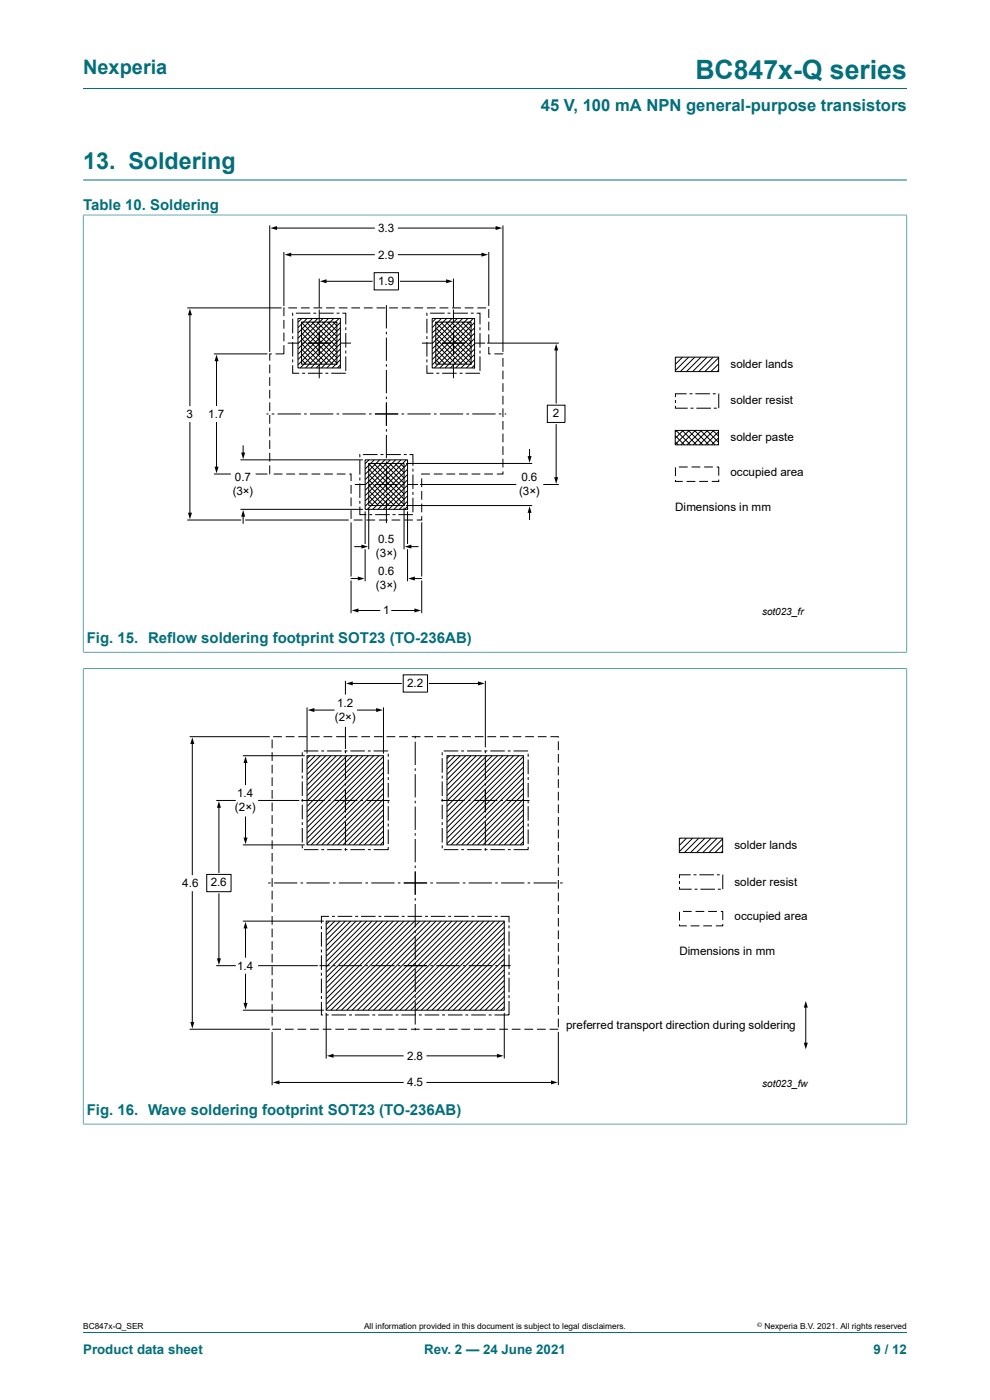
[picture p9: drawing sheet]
<svg xmlns="http://www.w3.org/2000/svg" width="210mm" height="297mm" viewBox="0 0 210 297" stroke-linecap="round" stroke-linejoin="round" font-family="sans-serif">
<path d="M17.6 18.8h174.8M17.6 38.2h174.8M17.6 45.6h174.8M17.6 45.5v92.9M192.4 45.5v92.9M17.6 138.3h174.8M17.6 141.9h174.8M17.6 141.8v96.7M192.4 141.8v96.7M17.6 238.5h174.8M17.6 282.6h174.8" fill="none" stroke="#036f7b" stroke-width=".21"/>
<g fill="none" stroke="#000" stroke-width=".21">
<path d="M57.2 47.8v26.9M58.5 48.4h20.9M60.2 53.5v11.4M61.5 54h17.9M67.7 59.1v6.2M69 59.7h9.9M79.4 57.8h5.1v3.7h-5.1zM84.5 54h17.9M84.5 48.4h20.9M84.9 59.7h10M96.2 59.1v6.2M103.7 53.5v11.4"/>
<path d="M106.7 47.8v26.9M39.7 65.3h20M40.3 66.6v19.5M45.4 75.1h11.3M45.9 76.3v9.7M57.2 77.3v1.9M57.6 75.1h-.4v1.4M60.2 73.2v1.9h-1.8M60.2 67.9v1.8M60.2 70.6v1.8M60.3 65.3h-.1v1.8M61 72.8h2.3"/>
<path d="M61.2 65.3h1.8M62.1 77.5v1.7h1.4M62.1 67.6v3.1M62.1 71.3v.6M62.1 72.6v3M62.1 76.3v.6M62.1 66.4v.6M62.8 66.4h3.1M63.2 67.6h9v10.5h-9zM63.8 65.3h1.9M63.9 68.3l7.6 7.6M64 68.3h7.5v9h-7.5z"/>
<path d="M64 69.5l7.5 7.5M64 70.7l6.6 6.6M64 71.8l5.4 5.5M64 72.9l4.3 4.4M64 74.1l3.2 3.2M64 75.2l2 2.1M64 76.3l.9 1M64 67.6l-.8 .8M64 72.8h.6M64.1 79.2h.6M65 68.3l6.5 6.5M65.1 67.6l-1.9 1.9"/>
<path d="M65.3 72.8h4.9M65.3 79.2h3.1M66.1 68.3l5.4 5.4M66.3 67.6l-3.1 3M66.5 66.4h.6M66.5 65.3h1.9M67.3 68.3l4.2 4.2M67.4 67.6l-4.2 4.2M67.7 66.4h3.1M67.7 65.7v2.7M67.7 69.1v.5M67.7 70.3v5"/>
<path d="M67.7 76v.5M67.7 77.2v3M68.4 68.3l3.1 3.1M68.5 67.6l-5.3 5.3M69 79.2h.6M69.2 65.3h1.8M69.5 68.3l2 2M69.7 67.6l-6.5 6.4M70.3 79.2h3M70.7 68.3l.8 .8M70.8 67.6l-7.6 7.5M70.9 72.8h.6"/>
<path d="M71.4 66.4h.6M71.9 65.3h1.8M71.9 67.6l-8.7 8.7M72.2 72.8h2.2M72.2 68.4l-9 9M72.2 69.5l-8.5 8.6M72.2 70.7l-7.4 7.4M72.2 71.8l-6.3 6.3M72.2 72.9l-5.1 5.2M72.2 74.1l-4 4M72.2 75.2l-2.9 2.9M72.2 76.3l-1.7 1.8"/>
<path d="M72.2 77.4l-.6 .7M72.6 66.4h.7v2.4M73.3 69.4v.6M73.3 70.7v3M73.3 74.4v.6M73.3 75.6v3.1M74.5 65.3h1.9M77.2 65.3h1.9M79.9 65.3h1.8M82 64.7v5M82 70.4v.5M82 71.6v5"/>
<path d="M82 77.3v.5M82 78.5v4.9M82.6 65.3h1.8M85.2 65.3h1.9M87.9 65.3h1.8M89.5 72.8h2.3M90.6 77.5v1.7h1.3M90.6 67.6v3.1M90.6 71.3v.6M90.6 72.6v3M90.6 76.3v.6M90.6 65.3h1.8"/>
<path d="M90.6 66.4v.6M91.2 66.4h3.1M91.7 67.6h9v10.5h-9zM92.3 68.3l7.6 7.6M92.4 68.3h7.5v9h-7.5zM92.4 69.5l7.5 7.5M92.4 70.7l6.6 6.6M92.4 71.8l5.5 5.5M92.4 72.9l4.4 4.4M92.4 74.1l3.2 3.2M92.4 75.2l2.1 2.1M92.4 76.3l1 1"/>
<path d="M92.5 67.6l-.8 .8M92.5 72.8h.5M92.6 79.2h.6M93.2 65.3h1.9M93.5 68.3l6.4 6.5M93.6 67.6l-1.9 1.9M93.7 72.8h5M93.8 79.2h3.1M94.6 68.3l5.3 5.4M94.7 67.6l-3 3M94.9 66.4h.7M95.7 68.3l4.2 4.2"/>
<path d="M95.9 67.6l-4.2 4.2M95.9 65.3h1.9M96.2 66.4h3.1M96.2 65.7v2.7M96.2 69.1v.5M96.2 70.3v5M96.2 76v.5M96.2 77.2v3M96.9 68.3l3 3.1M97 67.6l-5.3 5.3M97.5 79.2h.6M98 68.3l1.9 2"/>
<path d="M98.1 67.6l-6.4 6.4M98.6 65.3h1.8M98.7 79.2h3.1M99.1 68.3l.8 .8M99.3 67.6l-7.6 7.5M99.4 72.8h.5M99.9 66.4h.6M100.4 67.6l-8.7 8.7M100.6 72.8h2.3M100.7 68.4l-9 9M100.7 69.5l-8.6 8.6M100.7 70.7l-7.4 7.4"/>
<path d="M100.7 71.8l-6.3 6.3M100.7 72.9l-5.2 5.2M100.7 74.1l-4 4M100.7 75.2l-2.9 2.9M100.7 76.3l-1.8 1.8M100.7 77.4l-.6 .7M101.1 66.4h.7v2.4M101.3 65.3h1.8M101.8 69.4v.6M101.8 70.7v3M101.8 74.4v.6M101.8 75.6v3.1"/>
<path d="M103.3 72.8h15.2M103.7 73.6v1.5h.4M103.7 65.6v1.8M103.7 68.3v1.8M103.7 70.9v1.9M104.9 75.1h1.8M106.7 75.9v1.9M106.7 78.6v1.9M118 74.1v11.4M143.3 75.8h9.1v3h-9.1zM143.5 75.8l-.2 .2M144.8 75.8l-1.5 1.5"/>
<path d="M146.1 75.8l-2.8 2.8M147.4 75.8l-3.1 3M148.7 75.8l-3.1 3M150 75.8l-3.1 3M151.3 75.8l-3.1 3M152.4 78.5l-.3 .3M152.4 77.2l-1.6 1.6M152.4 75.9l-2.9 2.9M40.3 89.6v19.4M45.9 89.6v9.7M51 97.6h26M51.6 94.6v1.7"/>
<path d="M56.5 87.8h.4M57.2 98.7v1.9M57.2 80v1.9M57.2 82.7v1.8M57.2 85.4v1.8M57.2 88v1.9M57.2 90.7v1.9M57.2 93.4v1.8M57.2 96.1v1.8M57.6 87.8h.6M58.9 87.8h4.9M64.5 87.8h.6"/>
<path d="M65.8 87.8h4.9M71.4 87.8h.5M72.6 87.8h5M76.3 97.6v3.1M76.4 96.4l-.1 .6M77 96.4h3.1M77.5 97.6h8.9v10.5h-8.9zM78.1 98.3l7.6 7.6M78.2 98.3h7.5v8.9h-7.5zM78.2 99.5l7.5 7.5M78.3 97.6l-.8 .8M78.3 87.8h.5"/>
<path d="M79.3 98.3l6.4 6.5M79.4 97.6l-1.9 1.9M79.5 87.8h5M80.4 98.3l5.3 5.3M80.5 97.6l-3 3M80.7 96.4h.6M81.5 98.3l4.2 4.2M81.7 97.6l-4.2 4.2M81.9 96.4h3.1M82 84.1v.6M82 85.4v4.9M82 91v.6"/>
<path d="M82 92.3v4.9M82 97.9v.6M82 99.2v4.9M82.6 98.3l3.1 3.1M82.8 97.6l-5.3 5.3M83.8 98.3l1.9 2M83.9 97.6l-6.4 6.4M84.9 98.3l.8 .8M85 97.6l-7.5 7.5M85.2 87.8h.5M85.6 96.4h.7M86.1 98.3h26.8"/>
<path d="M86.2 97.6l-8.7 8.7M86.4 87.8h5M86.4 98.4l-8.9 9M86.4 99.5l-8.5 8.6M86.9 96.4h.7v2.4M87.6 99.4v.6M92.1 87.8h.5M93.3 87.8h4.9M98.9 87.8h.6M100.2 87.8h4.9M105.8 87.8h.6M106.7 81.3v1.8"/>
<path d="M106.7 84v1.8M106.7 86.6v1.9M106.7 89.3v1.9M106.7 92v1.8M106.7 94.7v1.8M106.7 97.3v1.9M107.1 87.8h.3M112.3 95.4v1.6M116.1 86h3.7v3.6h-3.7zM118 90.1v11.4M143.2 91.3h9.2v3.1h-9.2zM143.2 92.4l2 2"/>
<path d="M143.2 93.7l.7 .7M143.3 86.1v.5h2.6M143.3 84.9v.6M143.3 99.2v1.8M143.4 91.3l3.1 3.1M143.6 91.3l-.4 .4M144 99.1h1.9M144.7 91.3l3.1 3.1M144.9 91.3l-1.7 1.7M145.6 83.5h-2.3v.7M146 91.3l3.1 3.1M146.2 91.3l-3 3"/>
<path d="M146.3 83.5h.6M146.5 86.6h.6M146.7 99.1h1.8M147.3 91.3l3.1 3.1M147.5 83.5h3.1M147.5 91.3l-3.1 3.1M147.7 86.6h3.1M148.6 91.3l3.1 3.1M148.8 91.3l-3.1 3.1M149.4 99.1h1.8M149.9 91.3l2.5 2.5M150.1 91.3l-3.1 3.1"/>
<path d="M151.2 91.3l1.2 1.2M151.2 83.5h.6M151.4 91.3l-3.1 3.1M151.4 86.6h.6M152 99.1h.5v1.8M152.4 94.2l-.2 .2M152.4 92.9l-1.5 1.5M152.4 91.6l-2.8 2.8M152.4 83.5l.1 3.1M39.7 110.3h11.5M45.4 100.6h3.6M51 108.1h26"/>
<path d="M51.6 109.3v1.7M52 110.3h22M54.2 100.6h2.5M58.1 100.6h1.8M60.7 100.6h1.9M63.4 100.6h1.9M66.1 100.6h1.8M68.8 100.6h1.8M71.4 100.6h1.9M74.1 100.6h.4v1.4M74.5 102.9v1.8M74.5 105.5v1.9"/>
<path d="M74.5 108.2v1.9M74.5 110.8v11.5M75 110.3h1.9M75.3 116h1.6M75.3 102.8h2.3M76.3 107.5v1.7h1.4M76.3 101.3v.6M76.3 102.5v3.1M76.3 106.2v.7M77.5 108.5v6.9M77.5 116.5v6.8M77.7 110.3h1.9"/>
<path d="M78.2 100.7l6.6 6.5M78.2 101.8l5.5 5.4M78.2 102.9l4.3 4.3M78.2 104.1l3.2 3.1M78.2 105.2l2.1 2M78.2 106.3l1 .9M78.2 107.7v8.8M78.3 102.8h.5M78.3 109.2h.7M79.5 102.8h5M79.6 109.2h3.1M80.4 110.3h1.8"/>
<path d="M82 104.8v.5M82 106v5M83.1 110.3h1.8M83.3 109.2h.6M84.5 109.2h3.1M85.2 102.8h.5M85.7 107.7v8.8M85.7 110.3h1.9M86.1 107.2h26.8M86.4 102.8h2.3M86.4 100.7l-7.3 7.4M86.4 101.8l-6.2 6.3"/>
<path d="M86.4 102.9l-5.1 5.2M86.4 104l-4 4.1M86.4 105.2l-2.8 2.9M86.4 106.3l-1.7 1.8M86.4 107.4l-.6 .7M86.4 108.5v6.9M86.4 116.5v6.8M87 116h1.7M87.6 100.7v3M87.6 104.4v.6M87.6 105.6v3.1M89.1 102.8h20.4"/>
<path d="M89.5 109.5v.8h-1.1M89.5 101.5v1.8M89.5 104.2v1.8M89.5 106.8v1.9M89.5 110.8v11.5M91.2 100.6h-1.7v.1M92 100.6h1.9M94.7 100.6h1.8M97.4 100.6h1.8M100 100.6h1.9M102.7 100.6h1.9M106.7 100v.6h-1.3"/>
<path d="M112.3 108.5v1.7M115.2 102.8h3.3M143.3 101.8v.3h1.5M145.6 102.1h1.9M148.3 102.1h1.9M152.5 101.7v.4h-1.5M74.5 123.2v6.9M74.5 122.7h1.7M75.7 129.5h4.9M83.1 129.5h5.1M87.7 122.7h1.7M89.5 123.2v6.9"/>
<path d="M40.2 156.3h17M40.8 157.6v28M57.7 156.9v1.8M57.7 159.6v1.8M57.9 156.3h1.9M60.6 156.3h1.9M63.3 156.3h1.8M64.1 159.6v.6M64.4 159.3h3.1M65.1 150.1v9.8M66 156.3h1.8M66.4 150.6h4.4"/>
<path d="M68.1 159.3h.7M68.6 156.3h1.9M69.4 159.3h3.1M71.3 156.3h1.9M73.1 159.3h.6M73.3 144.4v3M73.3 154.2v4.7M73.3 159.3v.5M74 156.3h1.8M74.3 159.3h3.1M74.5 145h10.6M75.8 150.6h4.3"/>
<path d="M76.6 156.3h1.9M78 159.3h.6M79.3 159.3h3M79.3 156.3h1.9M81.3 150.1v9.8M82 156.3h1.8M82.4 159.9v.6M84.7 156.3h1.8M85.5 143.2h5.2v3.6h-5.2zM87.3 156.3h1.9M88.1 156.1v.5M88.1 157.4v4.9"/>
<path d="M90 156.3h1.9M91.1 145h10.6M92.7 156.3h1.8M93.8 159.6v.6M94.1 159.3h3.1M95.4 156.3h1.8M97.8 159.3h.6M98 156.3h1.9M99.1 159.3h3M100.7 156.3h1.9M102.8 159.3h.6M103 144.4v14.1"/>
<path d="M103 159.3v.5M103.4 156.3h1.8M104 159.3h3.1M106.1 156.3h1.8M107.7 159.3h.6M108.7 156.3h1.9M108.9 159.3h3.1M111.4 156.3h1.9M112 159.9v.6M114.1 156.3h1.8M116.8 156.3h1.6v.2M118.4 157.3v1.8"/>
<path d="M118.4 160v1.8M45.9 169.8h4.1M46.4 171.1v14M51.5 179.2h13.1M51.5 160.3h13.1M52.1 161.6v4.9M52.1 173.3v4.7M54.7 169.8h8.8M57.7 162.2v1.9M57.7 164.9v1.9M57.7 167.6v1.8M57.7 170.3v1.8"/>
<path d="M57.7 172.9v1.9M57.7 175.6v1.9M57.7 178.3v1.8M63.9 169.8h5M64.1 160.8v3.1M64.1 164.5v.7M64.1 165.8v3.1M64.1 169.5v.6M64.1 170.7v3.1M64.1 174.4v.6M64.1 175.6v3.1M64.1 179.4v.6"/>
<path d="M65.1 160.3h16.2v18.9h-16.2zM65.7 160.3l-.6 .6M66.8 160.3l-1.7 1.7M68 160.3l-2.9 2.9M69.1 160.3l-4 4M69.6 169.8h.5M70.2 160.3l-5.1 5.1M70.8 169.8h5M71.4 160.3l-6.3 6.2M72.5 160.3l-7.4 7.4M73.3 160.5v4.9M73.3 166.1v.6"/>
<path d="M73.3 167.4v4.9M73.3 173v.6M73.3 174.3v4.9M73.3 179.9v.5M73.6 160.3l-8.5 8.5M74.7 160.3l-9.6 9.6M75.9 160.3l-10.8 10.8M76.5 169.8h.5M77 160.3l-11.9 11.9M77.7 169.8h4.9M78.1 160.3l-13 13M79.3 160.3l-14.2 14.1"/>
<path d="M80.4 160.3l-15.3 15.3M81.3 162.7l-16.2 16.3M81.3 160.5l-16.2 16.2M81.3 161.6l-16.2 16.2M81.3 163.9l-15.3 15.3M81.3 165l-14.2 14.2M81.3 166.1l-13 13.1M81.3 167.3l-11.9 11.9M81.3 170.7l-8.5 8.5M81.3 171.8l-7.4 7.4M81.3 172.9l-6.3 6.3M81.3 174l-5.1 5.2"/>
<path d="M81.3 175.2l-4 4M81.3 176.3l-2.9 2.9M81.3 177.4l-1.7 1.8M81.3 178.6l-.6 .6M81.3 168.4l-10.8 10.8M81.3 169.5l-9.6 9.7M82.4 179.7v.5h-3.1M82.4 161.1v3.1M82.4 164.8v.7M82.4 166.1v3.1M82.4 169.8v.6M82.4 171v3.1"/>
<path d="M82.4 174.7v.6M82.4 176v3M88.1 163v.5M88.1 164.2v5M88.1 169.9v.5M88.1 171.1v4.9M88.1 176.8v.5M88.1 178v4.9M93.6 169.8h5M93.8 160.8v3.1M93.8 164.5v.7M93.8 165.8v3.1"/>
<path d="M93.8 169.5v.6M93.8 170.7v3.1M93.8 174.4v.6M93.8 175.6v3.1M93.8 179.4v.6M94.8 160.3h16.2v18.9h-16.2zM95.4 160.3l-.6 .6M96.5 160.3l-1.7 1.7M97.6 160.3l-2.8 2.9M98.8 160.3l-4 4M99.3 169.8h.5M99.9 160.3l-5.1 5.1"/>
<path d="M100.5 169.8h5M101 160.3l-6.2 6.2M102.2 160.3l-7.4 7.4M103 160.5v4.9M103 166.1v.6M103 167.4v4.9M103 173v.6M103 174.3v4.9M103 179.9v.5M103.3 160.3l-8.5 8.5M104.4 160.3l-9.6 9.6M105.5 160.3l-10.7 10.8"/>
<path d="M106.2 169.8h.5M106.7 160.3l-11.9 11.9M107.4 169.8h4.9M107.8 160.3l-13 13M108.9 160.3l-14.1 14.1M110.1 160.3l-15.3 15.3M111 160.5l-16.2 16.2M111 161.6l-16.2 16.2M111 162.7l-16.2 16.3M111 163.9l-15.3 15.3M111 165l-14.2 14.2M111 166.1l-13.1 13.1"/>
<path d="M111 167.3l-11.9 11.9M111 170.7l-8.5 8.5M111 171.8l-7.4 7.4M111 172.9l-6.3 6.3M111 174l-5.2 5.2M111 175.2l-4 4M111 176.3l-2.9 2.9M111 177.4l-1.8 1.8M111 178.6l-.6 .6M111 168.4l-10.8 10.8M111 169.5l-9.7 9.7M112 179.7v.5h-3.1"/>
<path d="M112 161.1v3.1M112 164.8v.7M112 166.1v3.1M112 169.8v.6M112 171v3.1M112 174.7v.6M112 176v3M118.4 162.6v1.9M118.4 165.3v1.8M118.4 168v1.8M118.4 170.6v1.9M118.4 173.3v1.9"/>
<path d="M118.4 176v1.8M118.4 178.7v1.8M144.1 177.8h9.2v3.1h-9.2zM144.3 177.8l-.2 .2M145.6 177.8l-1.5 1.5M146.9 177.8l-2.8 2.8M148.2 177.8l-3 3.1M149.5 177.8l-3 3.1M150.8 177.8l-3 3.1M152.1 177.8l-3 3.1M153.3 179.2l-1.6 1.7M153.3 178l-2.9 2.9"/>
<path d="M40.8 189.2v27.9M43.9 185.5h5.1v3.7h-5.1zM46.4 189.6v14M51.5 195.4h17.2M52.1 196.7v6.4M56.9 187.3h.5M57.7 181v1.8M57.7 183.6v1.9M57.7 186.3v1.9M57.7 189v1.8M57.7 191.6v1.9M57.7 194.3v1.9"/>
<path d="M57.7 197v1.8M57.7 199.7v1.8M58.1 187.3h5M63.8 187.3h.5M64.5 180.2h3M65 187.3h4.9M68.2 180.2h.6M68.2 196.5v.6M68.2 197.7v3.1M69.2 195.4h37.8v18.9h-37.8zM69.4 180.2h3.1M69.8 194.4h-1.6v1.5"/>
<path d="M69.9 195.4l-.7 .7M70.4 194.4h.6M70.6 187.3h.6M71 195.4l-1.8 1.8M71.6 194.4h3.1M71.9 187.3h4.9M72.1 195.4l-2.9 3M73.1 180.2h.6M73.3 195.4l-4.1 4.1M74.3 180.2h3.1M74.4 195.4l-5.2 5.2M75.3 194.4h.7"/>
<path d="M75.5 195.4l-6.3 6.3M76.6 194.4h3.1M76.7 195.4l-7.5 7.5M77.5 187.3h.5M77.8 195.4l-8.6 8.6M78 180.2h.7M78.8 187.3h4.9M78.9 195.4l-9.7 9.7M80 195.4l-10.8 10.9M80.3 194.4h.6M81.2 195.4l-12 12M81.5 194.4h3.1"/>
<path d="M82.3 195.4l-13.1 13.1M83.4 195.4l-14.2 14.2M84.4 187.3h.5M84.6 195.4l-15.4 15.4M85.2 194.4h.6M85.6 187.3h5M85.7 195.4l-16.5 16.5M86.4 194.4h3.1M86.8 195.4l-17.6 17.6M87.9 195.4l-18.7 18.8M88.1 183.6v.6M88.1 184.9v4.9"/>
<path d="M88.1 190.5v.6M88.1 191.8v4.9M88.1 197.4v.5M88.1 198.7v4.9M89.1 195.4l-18.9 18.9M90.1 194.4h.7M90.2 195.4l-18.9 18.9M91.3 187.3h.5M91.3 195.4l-18.9 18.9M91.4 194.4h3.1M92.5 195.4l-18.9 18.9M92.5 187.3h5"/>
<path d="M93.6 195.4l-18.9 18.9M94.1 180.2h3.1M94.7 195.4l-18.9 18.9M95.1 194.4h.6M95.8 195.4l-18.9 18.9M96.3 194.4h3.1M97 195.4l-18.9 18.9M97.8 180.2h.7M98.1 195.4l-18.9 18.9M98.2 187.3h.5M99.1 180.2h3.1M99.2 195.4l-18.9 18.9"/>
<path d="M99.4 187.3h5M100 194.4h.6M100.4 195.4l-18.9 18.9M101.3 194.4h3M101.5 195.4l-18.9 18.9M102.6 195.4l-18.9 18.9M102.8 180.2h.6M103.7 195.4l-18.8 18.9M104 180.2h3.1M104.9 195.4l-18.9 18.9M105 194.4h.6M105.1 187.3h.5"/>
<path d="M106 195.4l-18.9 18.9M106.2 194.4h1.8v1.3M106.3 187.3h4.9M107 195.6l-18.8 18.7M107 196.7l-17.6 17.6M107 197.8l-16.5 16.5M107 199l-15.4 15.3M107.7 180.2h.6M108 196.3v.6M108 197.6v3M111.9 187.3h.6M113.2 187.3h4.9"/>
<path d="M118.4 181.3v1.9M118.4 184v1.9M118.4 186.7v1.8M118.4 189.4v1.8M118.4 192v1.9M118.4 194.7v1.9M118.4 197.4v1.8M118.8 187.3h.5M144.1 188.1v.5h2.6M144.1 196.1v.3h1.6M144.1 186.9v.6M144.1 193.4v1.9"/>
<path d="M144.9 193.4h1.8M146.5 185.6h-2.4v.7M146.5 196.4h1.9M147.1 185.6h.6M147.3 188.6h.7M147.5 193.4h1.9M148.4 185.6h3M148.6 188.6h3.1M149.2 196.4h1.8M150.2 193.4h1.9M152.1 185.6h.6M152.3 188.6h.6"/>
<path d="M152.9 193.4h.4v1.8M153.3 185.6v3M153.3 180.5l-.3 .4M153.3 196v.4h-1.5M40.2 218.3h17M45.9 204.9h4.1M51.5 214.3h17.2M52.1 206.7v6.3M54.7 204.9h12.7M57.7 202.3v1.9M57.7 205v1.9M57.7 207.7v1.8"/>
<path d="M57.7 210.4v1.8M57.7 213v1.9M57.7 215.7v1.9M57.7 218.9v11.3M57.8 218.3h1.8M60.4 218.3h1.9M63.1 218.3h1.9M65.8 218.3h1.8M67.8 204.9h2.1M68.2 212.5v2.8h.3M68.2 201.4v.7M68.2 202.7v3.1"/>
<path d="M68.2 206.4v.6M68.2 207.6v3.1M68.2 211.3v.6M68.5 218.3h1.8M69.1 215.3h.6M69.2 214.9v9.7M70.3 215.3h3.1M70.6 204.9h.6M71.1 218.3h1.9M71.9 204.9h4.9M73.8 218.3h1.9M74 215.3h.7"/>
<path d="M75.3 215.3h3.1M76.5 218.3h1.8M77.5 204.9h.5M78.8 204.9h4.9M79 215.3h.6M79.2 218.3h1.8M80.2 215.3h3.1M81.8 218.3h1.9M83.9 215.3h.6M84.4 204.9h.5M84.5 218.3h1.9M85.1 215.3h3.1"/>
<path d="M85.6 204.9h5M87.2 218.3h1.8M88.1 204.3v.5M88.1 205.5v5M88.1 211.2v.5M88.1 212.4v4.9M88.1 218.1v.5M88.8 215.3h.7M89.8 218.3h1.9M90.1 215.3h3.1M91.3 204.9h.5M92.5 218.3h1.9"/>
<path d="M92.5 204.9h5M93.8 215.3h.6M95 215.3h3.1M95.2 218.3h1.8M97.9 218.3h1.8M98.2 204.9h.5M98.7 215.3h.6M99.4 204.9h5M100 215.3h3M100.5 218.3h1.9M103.2 218.3h1.9M103.7 215.3h.6"/>
<path d="M105.1 204.9h.5M105.9 218.3h1.8M106.3 204.9h2M107 200.1l-14.2 14.2M107 201.2l-13.1 13.1M107 202.4l-12 11.9M107 205.7l-8.6 8.6M107 206.9l-7.5 7.4M107 208l-6.3 6.3M107 209.1l-5.2 5.2M107 210.3l-4.1 4M107 211.4l-3 2.9"/>
<path d="M107 212.5l-1.8 1.8M107 213.6l-.7 .7M107 203.5l-10.9 10.8M107 204.6l-9.7 9.7M107 214.9v9.7M108 212.4v2.9h-3.1M108 201.3v.6M108 202.5v3.1M108 206.2v.6M108 207.4v3.1M108 211.1v.6M108.6 218.3h1.8"/>
<path d="M111.2 218.3h1.9M113.9 218.3h1.9M116.6 218.3h1.8M118.4 200.1v1.8M118.4 202.7v1.9M118.4 205.4v1.9M118.4 208.1v1.8M118.4 210.8v1.8M118.4 213.4v1.9M118.4 216.1v1.8M118.4 218.9v11.3M170.9 213.1v8.4"/>
<path d="M59 229.6h26.5M70.5 224h15M90.6 229.6h26.6M90.6 224h15.1"/>
</g>
<g fill="#000">
<path d="M57.4 48.4l1.4-.4v.8zM60.4 54l1.4-.4v.8zM67.9 59.7l1.4-.5v.9zM94.6 59.2l1.4 .5-1.4 .4zM102.1 53.6l1.4 .4-1.4 .4zM105.1 48l1.4 .4-1.4 .4zM40.3 65.5l.4 1.4h-.8zM45.9 75.2l.5 1.4h-.9zM118 72.9l.4 1.4h-.8zM45.5 99h.9l-.5 1.4zM51.2 96h.8l-.4 1.4zM111.9 96.8h.9l-.5 1.4z"/>
<path d="M39.9 108.8h.8l-.4 1.4zM51.6 108.2l.4 1.4h-.8zM76.7 115.5l1.4 .5-1.4 .4zM85.8 116l1.5-.5v.9zM112.3 107.4l.5 1.4h-.9zM117.6 101.2h.8l-.4 1.4zM75.9 122.3l1.4 .4-1.4 .5zM74.6 129.5l1.4-.4v.8zM87.9 129.1l1.4 .4-1.4 .4zM86.6 122.7l1.4-.4v.9zM40.8 156.4l.4 1.4h-.8zM65.3 150.6l1.4-.4v.9z"/>
<path d="M73.4 145l1.4-.4v.8zM79.8 150.2l1.4 .4-1.4 .5zM101.4 144.6l1.4 .4-1.4 .4zM46.4 170l.5 1.4h-.9zM52.1 160.5l.4 1.4h-.8zM51.7 177.7h.8l-.4 1.4zM52.1 195.6l.4 1.4h-.8zM40.4 216.8h.8l-.4 1.4zM46 203.3h.9l-.5 1.4zM51.7 212.8h.8l-.4 1.4zM170.9 212.3l.5 1.5h-.9zM57.9 229.6l1.4-.4v.8z"/>
<path d="M69.3 224l1.4-.4v.8zM105.4 223.6l1.4 .4-1.4 .4zM116.9 229.2l1.4 .4-1.4 .4zM170.5 221.2h.9l-.5 1.4z"/>
</g>
<text font-size="5.6" fill="#036f7b" x="147.5" y="16.8">BC847x-Q series</text>
<text font-size="4.9" fill="#036f7b" x="17.6" y="35.9">13. Soldering</text>
<text font-size="4.2" fill="#036f7b" x="17.6" y="15.6">Nexperia</text>
<text font-size="3.5" fill="#036f7b" x="114.7" y="23.7">45 V, 100 mA NPN general-purpose transistors</text>
<g font-size="3.2" fill="#036f7b">
<text x="17.6" y="44.5">Table 10. Soldering</text>
<text x="18.4" y="136.5">Fig. 15. Reflow soldering footprint SOT23 (TO-236AB)</text>
<text x="18.4" y="236.6">Fig. 16. Wave soldering footprint SOT23 (TO-236AB)</text>
</g>
<g font-size="2.8" fill="#036f7b">
<text x="17.6" y="287.2">Product data sheet</text>
<text x="90" y="287.2">Rev. 2 — 24 June 2021</text>
<text x="185.3" y="287.2">9 / 12</text>
</g>
<g font-size="2.5">
<text x="80.2" y="49.2">3.3</text>
<text x="80.2" y="54.9">2.9</text>
<text x="80.2" y="60.4">1.9</text>
<text x="155" y="78.2">solder lands</text>
<text x="39.5" y="88.6">3</text>
<text x="44.2" y="88.6">1.7</text>
<text x="117.3" y="88.5">2</text>
<text x="155" y="85.8">solder resist</text>
<text x="155" y="93.6">solder paste</text>
<text x="110.6" y="102">0.6</text>
<text x="155" y="101">occupied area</text>
<text x="49.4" y="105.1">(3×)</text>
<text x="49.8" y="102">0.7</text>
<text x="110.1" y="105">(3×)</text>
<text x="143.2" y="108.4">Dimensions in mm</text>
<text x="79.7" y="118.2">(3×)</text>
<text x="80.2" y="115.2">0.5</text>
<text x="79.7" y="125">(3×)</text>
<text x="80.2" y="122">0.6</text>
<text x="81.3" y="130.4">1</text>
<text x="71.5" y="149.9">1.2</text>
<text x="86.3" y="145.7">2.2</text>
<text x="71" y="152.9">(2×)</text>
<text x="49.8" y="172">(2×)</text>
<text x="50.3" y="169.1">1.4</text>
<text x="155.8" y="180.2">solder lands</text>
<text x="38.7" y="188.2">4.6</text>
<text x="44.7" y="188.1">2.6</text>
<text x="155.8" y="187.9">solder resist</text>
<text x="155.8" y="195.2">occupied area</text>
<text x="144.1" y="202.7">Dimensions in mm</text>
<text x="50.3" y="205.7">1.4</text>
<text x="120.1" y="218.3">preferred transport direction during soldering</text>
<text x="86.3" y="224.8">2.8</text>
<text x="86.3" y="230.5">4.5</text>
</g>
<g font-size="2.1">
<text x="161.7" y="130.4">sot023_fr</text>
<text x="161.7" y="230.5">sot023_fw</text>
</g>
<g font-size="1.8">
<text x="17.6" y="282">BC847x-Q_SER</text>
<text x="77.2" y="282">All information provided in this document is subject to legal disclaimers.</text>
<text x="162.2" y="282">Nexperia B.V. 2021. All rights reserved</text>
</g>
<text font-size="1.4" x="160.6" y="281.6">©</text>
</svg>
